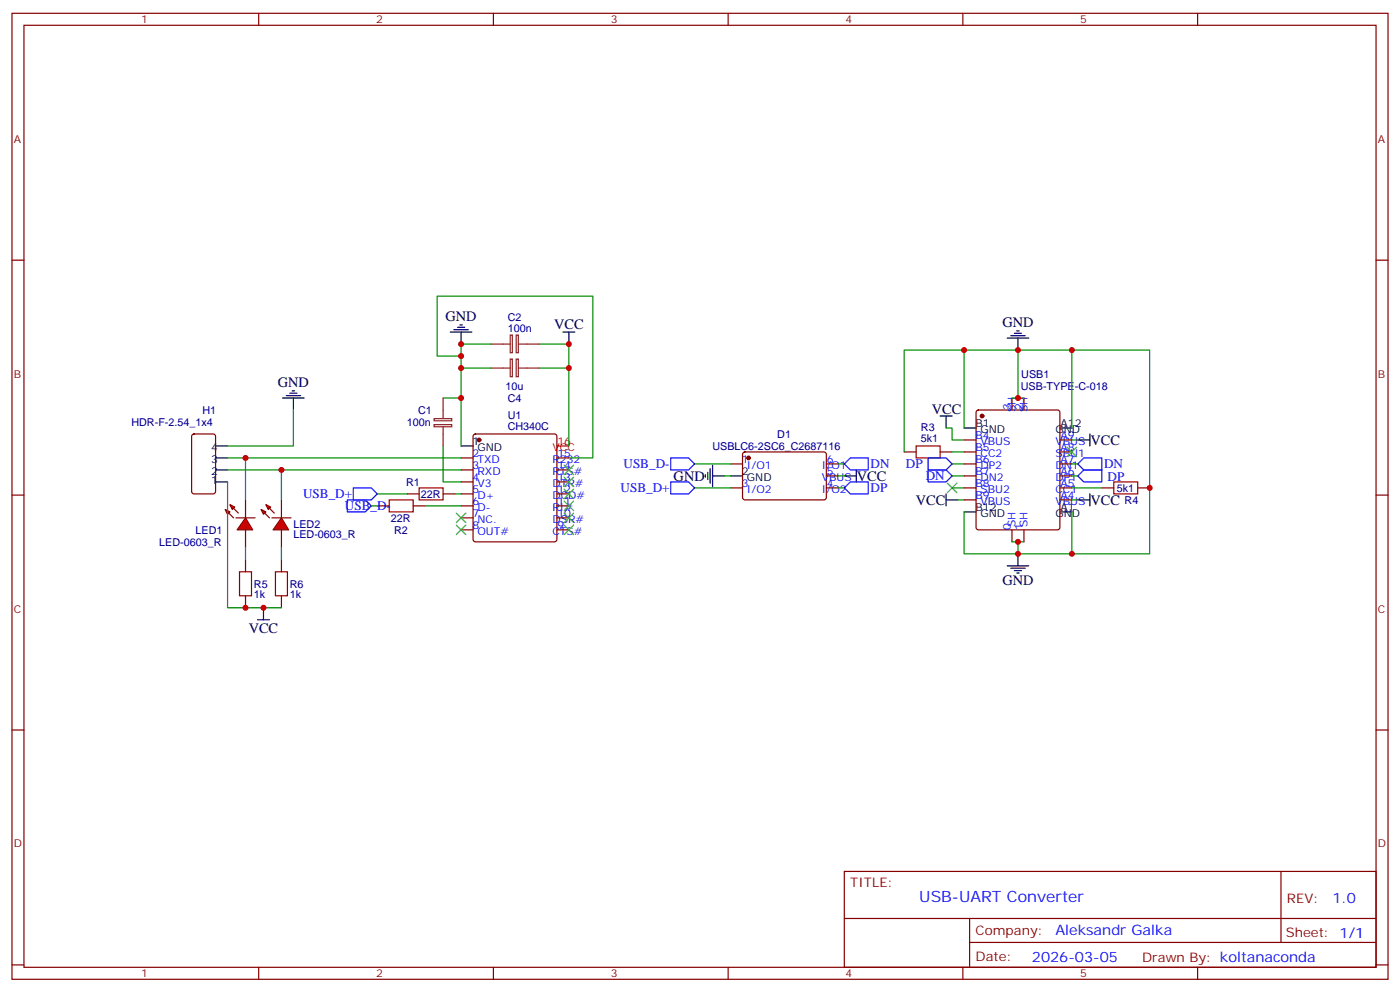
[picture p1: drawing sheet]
<svg xmlns="http://www.w3.org/2000/svg" width="412mm" height="292mm" viewBox="0 0 412 292" stroke-linecap="round" stroke-linejoin="round" font-family="sans-serif">
<g fill="none" stroke="#870000" stroke-width=".35">
<path d="M3.5 3.9h405.4v284.4h-405.4zM7.1 7.4h398.2v277.3h-398.2zM76.2 3.9v3.5M145.3 3.9v3.5M214.5 3.9v3.5M283.6 3.9v3.5M352.8 3.9v3.5M3.5 76.6h3.6M405.3 76.6h3.6M298.1 117.2v3.5M301.6 117.2v3.5M135.8 134.8h3.5"/>
<path d="M135.8 138.3h3.5M139.6 127.9l.5-.2h23.2l.5 .2 .2 .5v30.4l-.2 .5-.5 .2h-23.2l-.5-.2-.3-.5v-30.4zM164 134.8h3.6M164 138.3h3.6M215.2 136.6h3.5M219 133.2l.4-.2 23.6 .1 .4 .6v13l-.7 .4h-23.5l-.5-.7v-12.7zM243.4 136.6h3.5M266.3 133h3.6M276.9 133h3.6M284 129.5h3.5M284 133h3.5M284 136.6h3.5"/>
<path d="M287.7 120.9l.5-.2h23.3l.5 .2 .2 .5v33.9l-.2 .5-.5 .2h-23.3l-.5-.3-.2-.4v-33.9zM312.2 129.5h3.5M312.2 133h3.5M312.2 136.6h3.5M3.5 145.7h3.6M111.1 148.9h3.6M119.9 145.4h3.6M121.7 148.9h3.5M130.5 145.4h3.6M135.8 141.9h3.5M135.8 145.4h3.5M135.8 148.9h3.5"/>
<path d="M135.8 152.4h3.5M135.8 156h3.5M164 141.9h3.6M164 145.4h3.6M164 148.9h3.6M164 152.4h3.6M164 156h3.6M215.2 143.6h3.5M243.4 140.1h3.5M243.4 143.6h3.5M284 140.1h3.5M284 143.6h3.5"/>
<path d="M284 147.1h3.5M298.1 156v3.5M301.6 156v3.5M312.2 140.1h3.5M312.2 143.6h3.5M312.2 147.1h3.5M324.6 143.6h3.5M335.1 143.6h3.6M405.3 145.7h3.6M72.3 164.8v3.5M72.3 175.4v3.5M82.9 164.8v3.5"/>
<path d="M82.9 175.4v3.5M3.5 214.9h3.6M405.3 214.9h3.6M248.7 256.5h156.6v28.2h-156.6zM377.3 256.5v20.9M248.7 270.4h156.5M285.6 277.4h119.6M285.6 270.4v14.1M3.5 284h3.6M76.2 284.7v3.6M145.3 284.7v3.6M214.5 284.7v3.6"/>
<path d="M283.6 284.7v3.6M352.8 284.7v3.6M405.3 284h3.6"/>
</g>
<g fill="#870000" stroke="#870000" stroke-width=".35">
<circle cx="141.1" cy="129.5" r=".53"/>
<circle cx="289.3" cy="122.4" r=".53"/>
<circle cx="220.5" cy="134.8" r=".53"/>
</g>
<path d="M135.8 131.3h3.5M284 126h3.5M312.2 126h3.5M215.2 140.1h3.5M284 150.7h3.5M312.2 150.7h3.5" fill="none" stroke="#000" stroke-width=".35"/>
<path d="M164 131.3h3.6" fill="none" stroke="#f00" stroke-width=".35"/>
<path d="M269.9 131.3h7v3.5h-7zM114.7 147.1h7v3.6h-7zM123.5 143.6h7v3.5h-7zM328.1 141.9h7v3.5h-7zM70.6 168.3h3.5v7.1h-3.5zM81.1 168.3h3.6v7.1h-3.6z" fill="none" stroke="#a10000" stroke-width=".35"/>
<path d="M150.3 98.6h.6v5.2h-.6zM152 98.6h.7v5.2h-.7zM130.5 117.2v6M144.6 101.3h5.7M144.6 108.3h5.7M150.3 105.7h.6v5.2h-.6zM152 105.7h.7v5.2h-.7zM152.8 101.3h5.9M152.8 108.3h5.9M127.9 123.2h5.2v.7h-5.2zM127.9 125h5.2v.6h-5.2zM130.5 125.6v5.7" fill="none" stroke="#8c2424" stroke-width=".35"/>
<g fill="#f00" stroke="#870000" stroke-width=".35">
<path d="M72.3 152.4l2.1 3.6h-4.6z"/>
<path d="M69.5 152.4h5.6z"/>
</g>
<g fill="#870000" stroke="#870000" stroke-width=".35">
<path d="M67.4 151l1.4 1.4z"/>
<path d="M68.8 149.6l1.4 1.4z"/>
</g>
<g fill="#f00" stroke="#870000" stroke-width=".35">
<path d="M66.3 150l1.4 .7-.7 .7z"/>
<path d="M67.7 148.6l1.4 .7-.7 .7z"/>
</g>
<path d="M72.3 147.1v5.3M72.3 156v5.3" fill="none" stroke="#870000" stroke-width=".35"/>
<g fill="#f00" stroke="#870000" stroke-width=".35">
<path d="M82.9 152.4l2.1 3.6h-4.6z"/>
<path d="M80.1 152.4h5.6z"/>
</g>
<g fill="#870000" stroke="#870000" stroke-width=".35">
<path d="M78 151l1.4 1.4z"/>
<path d="M79.4 149.6l1.4 1.4z"/>
</g>
<g fill="#f00" stroke="#870000" stroke-width=".35">
<path d="M76.9 150l1.4 .7-.7 .7z"/>
<path d="M78.3 148.6l1.4 .7-.7 .7z"/>
</g>
<path d="M56.7 127.9l.4-.2h5.7l.6 .5 .1 16.5-.5 .6-5.9 .1-.6-.5-.1-16.5zM82.9 147.1v5.3M82.9 156v5.3" fill="none" stroke="#870000" stroke-width=".35"/>
<g fill="none" stroke="#000" stroke-width=".35">
<path d="M132.6 97.8h6.4M133.7 97h4.2M134.8 96.3h2.1M135.5 95.6h.7M135.8 97.8v3.5M165.8 97.8h3.5M167.6 97.8v3.5M296.7 99.5h6.3M297.7 98.8h4.3M298.8 98.1h2.1M299.5 97.4h.7M299.9 99.5v3.5"/>
<path d="M83.3 117.2h6.3M84.3 116.5h4.2M85.4 115.7h2.1M86.1 115h.7M86.4 117.2v3.5M63.5 138.3h3.5M63.5 134.8h3.5M63.5 131.3h3.5M207.8 139.7v.7M208.5 139v2.1M209.2 138v4.2M209.9 136.9v6.4"/>
<path d="M252.2 138.3v3.6M276.9 122.4h3.6M278.7 122.4v3.6M317.5 129.5h3.5M321 127.7v3.6M63.5 141.9h3.5M209.9 140.1h3.5M248.7 140.1h3.5M278.7 145.4v3.5M278.7 147.1h3.5M317.5 147.1h3.5M321 145.4v3.5"/>
<path d="M77.6 178.9v3.5M296.7 166.5h6.3M297.7 167.3h4.3M298.8 168h2.1M299.5 168.7h.7M299.9 163v3.5M75.8 182.4h3.6"/>
</g>
<g fill="none" stroke="#008700" stroke-width=".35">
<path d="M130.5 117.2h5.3v14.1M135.8 104.8h-7v-17.6h45.8v47.6h-7M135.8 108.3h8.8M144.6 101.3h-8.8v15.9M158.7 101.3h8.9v30M158.7 108.3h8.9M284 103h-17.7v30M298.1 117.2h3.5M299.9 103v14.2M315.7 103h23v60h-23M67 134.8h68.8M67 138.3h68.8"/>
<path d="M72.3 134.8v12.3M82.9 138.3v8.8M86.4 120.7v10.6h-19.4M130.5 131.3v10.6h5.3M204.6 136.6h10.6M246.9 136.6h1.8M278.7 126h1.8v3.5h3.5M280.5 133h3.5M280.5 136.6h3.5M284 126v-23h31.7v23M315.7 129.5h1.8M315.7 136.6h1.8"/>
<path d="M67 141.9v37h15.9M109.4 148.9h1.7M111.1 145.4h8.8M125.2 148.9h10.6M134.1 145.4h1.7M204.6 143.6h10.6M213.4 140.1h1.8M246.9 143.6h1.8M246.9 140.1h1.8M280.5 143.6h3.5M280.5 140.1h3.5M282.2 147.1h1.8"/>
<path d="M284 150.7v12.3h31.7v-12.3M298.1 159.5h3.5M299.9 159.5v3.5M315.7 143.6h8.9M315.7 147.1h1.8M315.7 140.1h1.8M72.3 161.3v3.5M82.9 161.3v3.5"/>
</g>
<g fill="none" stroke="#3c3" stroke-width=".35">
<path d="M166.2 136.9l2.8 2.8M169 136.9l-2.8 2.8M314.3 131.6l2.8 2.8M317.1 131.6l-2.8 2.8M134.4 154.6l2.8 2.8M134.4 151l2.8 2.8M137.2 154.6l-2.8 2.8M137.2 151l-2.8 2.8M166.2 140.4l2.8 2.9M166.2 144l2.8 2.8M166.2 147.5l2.8 2.8M166.2 151l2.8 2.8"/>
<path d="M166.2 154.6l2.8 2.8M169 140.4l-2.8 2.9M169 144l-2.8 2.8M169 147.5l-2.8 2.8M169 151l-2.8 2.8M169 154.6l-2.8 2.8M279 142.2l2.9 2.8M281.9 142.2l-2.9 2.8"/>
</g>
<path d="M197.6 134.8h5.2l1.8 1.8-1.8 1.7h-5.2zM248.7 136.6l1.8-1.8h5.3v3.5h-5.3zM273.4 134.8h5.3l1.8 1.8-1.8 1.7h-5.3zM273.4 138.3h5.3l1.8 1.8-1.8 1.8h-5.3zM317.5 136.6l1.8-1.8h5.3v3.5h-5.3zM102.3 147.1h5.3l1.8 1.8-1.8 1.8h-5.3zM104.1 143.6h5.3l1.7 1.8-1.7 1.7h-5.3zM197.6 141.9h5.2l1.8 1.7-1.8 1.8h-5.2zM248.7 143.6l1.8-1.7h5.3v3.5h-5.3zM317.5 140.1l1.8-1.8h5.3v3.6h-5.3z" fill="none" stroke="#00f" stroke-width=".35"/>
<g fill="#c00">
<circle cx="299.9" cy="159.5" r=".88"/>
<circle cx="299.9" cy="103" r=".88"/>
<circle cx="299.9" cy="117.2" r=".88"/>
<circle cx="284" cy="103" r=".88"/>
<circle cx="135.8" cy="117.2" r=".88"/>
<circle cx="135.8" cy="108.3" r=".88"/>
<circle cx="135.8" cy="101.3" r=".88"/>
<circle cx="167.6" cy="101.3" r=".88"/>
<circle cx="167.6" cy="108.3" r=".88"/>
<circle cx="135.8" cy="104.8" r=".88"/>
<circle cx="77.6" cy="178.9" r=".88"/>
<circle cx="82.9" cy="138.3" r=".88"/>
<circle cx="72.3" cy="134.8" r=".88"/>
<circle cx="72.3" cy="178.9" r=".88"/>
<circle cx="315.7" cy="103" r=".88"/>
<circle cx="315.7" cy="163" r=".88"/>
<circle cx="299.9" cy="163" r=".88"/>
<circle cx="338.7" cy="143.6" r=".88"/>
</g>
<text font-size="4.6" fill="#00f" x="270.8" y="265.5">USB-UART Converter</text>
<g font-size="4.2">
<text x="131.2" y="94.6">GND</text>
<text x="163.2" y="96.7">VCC</text>
<text x="295.3" y="96.3">GND</text>
<text x="81.8" y="114">GND</text>
<text x="274.5" y="121.7">VCC</text>
<text x="321.2" y="130.9">VCC</text>
<text x="198.4" y="141.5">GND</text>
<text x="252.4" y="141.5">VCC</text>
<text x="269.8" y="148.6">VCC</text>
<text x="321.2" y="148.6">VCC</text>
<text x="295.3" y="172.2">GND</text>
<text x="73.3" y="186.4">VCC</text>
</g>
<g font-size="4.2" fill="#00f">
<text x="392.5" y="265.8">1.0</text>
<text x="310.9" y="275.3">Aleksandr Galka</text>
<text x="304" y="283.1">2026-03-05</text>
</g>
<g font-size="3.9" fill="#00f">
<text x="183.7" y="137.7">USB_D-</text>
<text x="256.5" y="137.8">DN</text>
<text x="266.9" y="137.7">DP</text>
<text x="325.2" y="137.8">DN</text>
<text x="272.7" y="141.3">DN</text>
<text x="326.3" y="141.5">DP</text>
<text x="89.3" y="146.5">USB_D+</text>
<text x="182.8" y="144.9">USB_D+</text>
<text x="256.5" y="144.9">DP</text>
<text x="101.6" y="150.2">USB_D-</text>
</g>
<g font-size="3.9" fill="#800">
<text x="250.5" y="261.1">TITLE:</text>
<text x="379.1" y="265.8">REV:</text>
<text x="287.4" y="275.3">Company:</text>
<text x="378.7" y="275.9">Sheet: 1/1</text>
<text x="287.4" y="283">Date:</text>
<text x="336.4" y="283.1">Drawn By: koltanaconda</text>
</g>
<g font-size="3.2" fill="#800">
<text x="41.6" y="6.9">1</text>
<text x="110.8" y="6.9">2</text>
<text x="179.9" y="6.9">3</text>
<text x="249.1" y="6.9">4</text>
<text x="318.2" y="6.9">5</text>
<text x="4.1" y="42">A</text>
<text x="405.9" y="42">A</text>
<text x="4.1" y="111.2">B</text>
<text x="405.9" y="111.2">B</text>
<text x="4.1" y="180.3">C</text>
<text x="405.9" y="180.3">C</text>
<text x="4.1" y="249.4">D</text>
<text x="405.9" y="249.4">D</text>
<text x="41.6" y="287.7">1</text>
<text x="110.8" y="287.7">2</text>
<text x="179.9" y="287.7">3</text>
<text x="249.1" y="287.7">4</text>
<text x="318.2" y="287.7">5</text>
</g>
<g font-size="3.2" fill="#000080">
<text x="149.6" y="94.5">C2</text>
<text x="149.6" y="97.6">100n</text>
<text x="300.9" y="111.3">USB1</text>
<text x="148.9" y="114.8">10u</text>
<text x="149.6" y="118.3">C4</text>
<text x="300.7" y="114.8">USB-TYPE-C-018</text>
<text x="38.7" y="125.4">HDR-F-2.54_1x4</text>
<text x="59.6" y="121.8">H1</text>
<text x="119.8" y="125.4">100n</text>
<text x="123.1" y="121.8">C1</text>
<text x="149.6" y="123.4">U1</text>
<text x="149.6" y="126.6">CH340C</text>
<text x="229" y="128.8">D1</text>
<text x="271.3" y="130.2">5k1</text>
<text x="271.3" y="127">R3</text>
<text x="209.8" y="132.4">USBLC6-2SC6_C2687116</text>
<text x="119.6" y="143">R1</text>
<text x="124" y="146.5">22R</text>
<text x="329" y="144.8">5k1</text>
<text x="331.3" y="148.3">R4</text>
<text x="86.4" y="155.4">LED2</text>
<text x="115.1" y="153.6">22R</text>
<text x="46.9" y="160.6">LED-0603_R</text>
<text x="57.6" y="157.1">LED1</text>
<text x="86.4" y="158.5">LED-0603_R</text>
<text x="116.1" y="157.1">R2</text>
<text x="74.8" y="173">R5</text>
<text x="85.4" y="173">R6</text>
<text x="74.8" y="176.1">1k</text>
<text x="85.4" y="176.1">1k</text>
</g>
<g font-size="3.2">
<text x="287.3" y="125.6">B1</text>
<text x="312.4" y="125.6">A12</text>
<text x="139.2" y="130.9">1</text>
<text x="288.8" y="127.4">GND</text>
<text x="310.9" y="127.4">GND</text>
<text x="62.2" y="136.2">3</text>
<text x="62.2" y="132.7">4</text>
<text x="140.7" y="132.7">GND</text>
<text x="62.2" y="142.6">1</text>
<text x="62.2" y="139.7">2</text>
<text x="218.5" y="139.7">2</text>
<text x="220" y="141.5">GND</text>
<text x="287.3" y="150.3">B12</text>
<text x="288.8" y="152.1">GND</text>
<text x="310.9" y="152.1">GND</text>
<text x="312.4" y="150.3">A1</text>
</g>
<g font-size="3.2" fill="#00f">
<text x="297.7" y="120.7" transform="rotate(-90 297.7 120.7)">3</text>
<text x="299.2" y="121.4" transform="rotate(-90 299.2 121.4)">SH</text>
<text x="301.3" y="120.7" transform="rotate(-90 301.3 120.7)">2</text>
<text x="302.7" y="121.4" transform="rotate(-90 302.7 121.4)">SH</text>
<text x="287.3" y="129.2">B4</text>
<text x="288.8" y="130.9">VBUS</text>
<text x="310.9" y="130.9">VBUS</text>
<text x="312.4" y="129.2">A9</text>
<text x="139.2" y="134.4">2</text>
<text x="139.2" y="138">3</text>
<text x="140.7" y="136.2">TXD</text>
<text x="162.7" y="136.2">R232</text>
<text x="164.2" y="138">14</text>
<text x="164.2" y="134.4">15</text>
<text x="218.5" y="136.2">1</text>
<text x="220" y="138">I/O1</text>
<text x="242.1" y="138">I/O1</text>
<text x="243.6" y="136.2">6</text>
<text x="287.3" y="132.7">B5</text>
<text x="287.3" y="136.2">B6</text>
<text x="288.8" y="134.4">CC2</text>
<text x="288.8" y="138">DP2</text>
<text x="310.9" y="138">DN1</text>
<text x="310.9" y="134.4">SBU1</text>
<text x="312.4" y="136.2">A7</text>
<text x="312.4" y="132.7">A8</text>
<text x="139.2" y="141.5">4</text>
<text x="140.7" y="139.7">RXD</text>
<text x="140.7" y="143.3">V3</text>
<text x="162.7" y="143.3">DTR#</text>
<text x="162.7" y="139.7">RTS#</text>
<text x="164.2" y="141.5">13</text>
<text x="218.5" y="143.3">3</text>
<text x="242.1" y="141.5">VBUS</text>
<text x="243.6" y="143.3">4</text>
<text x="243.6" y="139.7">5</text>
<text x="287.3" y="139.7">B7</text>
<text x="287.3" y="143.3">B8</text>
<text x="288.8" y="141.5">DN2</text>
<text x="310.9" y="141.5">DP1</text>
<text x="312.4" y="143.3">A5</text>
<text x="312.4" y="139.7">A6</text>
<text x="139.2" y="145">5</text>
<text x="139.2" y="148.6">6</text>
<text x="140.7" y="146.8">D+</text>
<text x="162.7" y="146.8">DCD#</text>
<text x="164.2" y="148.6">11</text>
<text x="164.2" y="145">12</text>
<text x="220" y="145">I/O2</text>
<text x="242.1" y="145">I/O2</text>
<text x="287.3" y="146.8">B9</text>
<text x="288.8" y="145">SBU2</text>
<text x="288.8" y="148.6">VBUS</text>
<text x="310.9" y="148.6">VBUS</text>
<text x="310.9" y="145">CC1</text>
<text x="312.4" y="146.8">A4</text>
<text x="139.2" y="152.1">7</text>
<text x="139.2" y="155.6">8</text>
<text x="140.7" y="150.3">D-</text>
<text x="140.7" y="153.8">NC.</text>
<text x="162.7" y="153.8">DSR#</text>
<text x="162.7" y="150.3">RI#</text>
<text x="164.2" y="155.6">9</text>
<text x="164.2" y="152.1">10</text>
<text x="297.7" y="156" transform="rotate(-90 297.7 156)">0</text>
<text x="299.2" y="155.3" transform="rotate(-90 299.2 155.3)">SH</text>
<text x="301.3" y="156" transform="rotate(-90 301.3 156)">1</text>
<text x="302.7" y="155.3" transform="rotate(-90 302.7 155.3)">SH</text>
<text x="140.7" y="157.4">OUT#</text>
<text x="162.7" y="157.4">CTS#</text>
</g>
<g font-size="3.2" fill="#f00">
<text x="164.2" y="130.9">16</text>
<text x="162.7" y="132.7">VCC</text>
</g>
</svg>
